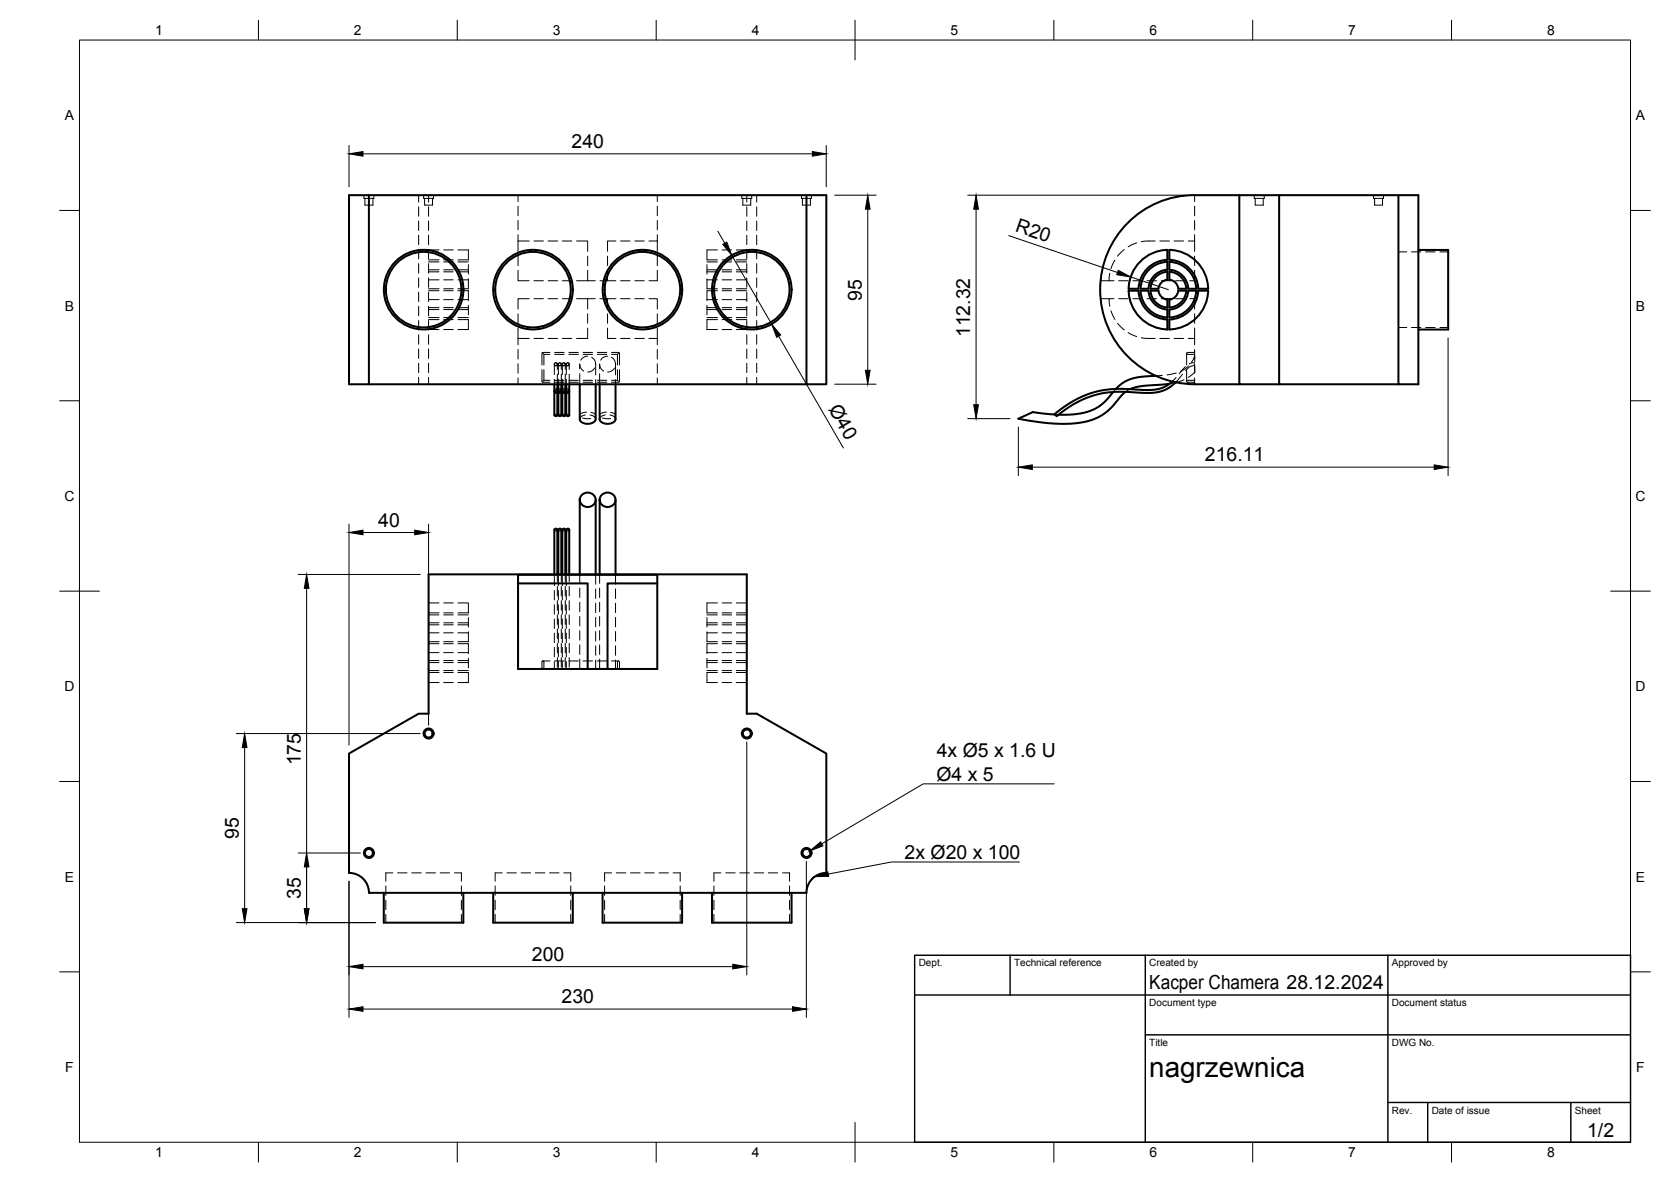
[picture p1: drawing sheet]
<svg xmlns="http://www.w3.org/2000/svg" width="420mm" height="297mm" viewBox="0 0 420 297" stroke-linecap="round" stroke-linejoin="round" font-family="sans-serif">
<!-- layer: Hidden -->
<g fill="none" stroke="#000" stroke-width=".25">
<path d="M91.5 49.1v.8h2.5v-.8M91.8 49.9v1.6h2v-1.6M105.3 49.1v1.7M105.3 52v2.3M105.3 55.5v2.4M105.3 59.1v2.4M106.5 49.1v.8h2.5v-.8M106.8 49.9v1.6h2v-1.6M107.8 49.1v1.7M107.8 52v2.3M107.8 55.5v2.4M107.8 59.1v2.4"/>
<path d="M130.3 49.1v1.5M130.3 51.8v2.4M130.3 55.4v2.4M130.3 59v1.6M165.3 49.1v1.5M165.3 51.8v2.4M165.3 55.4v2.4M165.3 59v1.6M186.5 49.1v.8h2.5v-.8M186.8 49.9v1.6h2v-1.6M187.8 49.1v1.7M187.8 52v2.3"/>
<path d="M187.8 55.5v2.4M187.8 59.1v2.4M190.3 49.1v1.7M190.3 52v2.3M190.3 55.5v2.4M190.3 59.1v2.4M201.5 49.1v.8h2.5v-.8M201.8 49.9v1.6h2v-1.6M300.4 49.1v1.5M300.4 51.8v2.4M300.4 55.4v2.4M300.4 59v4.2"/>
<path d="M315.4 49.1v.8h2.5v-.8M315.6 49.9v1.6h2v-1.6M345.4 49.1v.8h2.5v-.8M345.6 49.9v1.6h2v-1.6M105.3 62.7v2.4M105.3 66.3v2.4M105.3 69.8v2.4M105.3 73.4v2.4M105.3 77v2.4M107.8 75.3h2.6M107.8 77.3h2.6M107.8 73.1h2.6"/>
<path d="M107.8 77.8h2.6M107.8 79.8h2.6M107.8 62.7v2.4M107.8 66.3v2.4M107.8 69.8v2.4M107.8 73.4v2.4M107.8 77v2.4M107.8 68.3h2.6M107.8 70.3h2.6M107.8 62.8h2.6M107.8 65.3h2.6M107.8 72.6h2.6"/>
<path d="M107.8 65.8h2.6M107.8 67.8h2.6M111.6 75.3h2.4M111.6 77.3h2.4M111.6 73.1h2.4M111.6 77.8h2.4M111.6 79.8h2.4M111.6 68.3h2.4M111.6 70.3h2.4M111.6 62.8h2.4M111.6 65.3h2.4M111.6 72.6h2.4"/>
<path d="M111.6 65.8h2.4M111.6 67.8h2.4M115.1 73.1h2.7v2.5M115.1 62.8h2.7v2.5h-2.7M115.1 75.3h2.7M115.1 77.3h2.7M115.1 77.8h2.7M115.1 79.8h2.7M115.1 68.3h2.7M115.1 70.3h2.7M115.1 65.8h2.7M115.1 67.8h2.7"/>
<path d="M117.8 76.7v2.4M117.8 66.5v2.4M117.8 70.1v2.5h-2.7M130.3 78.9v2.3M130.3 60.6v2.6M130.3 64.4v2.3M130.3 67.9v2.7h2.8M130.3 60.6h2.8M133.1 75.1h-2.8v2.6M134.3 75.1h2.3M134.3 70.6h2.3M134.3 60.6h2.3"/>
<path d="M137.8 75.1h2.4M137.8 70.6h2.4M137.8 60.6h2.4M141.4 75.1h2.4M141.4 70.6h2.4M141.4 60.6h2.4M145 60.6h2.8v2.6M145 75.1h4.7M147.8 67.9v2.7h-2.8M147.8 64.4v2.3M147.8 75.1v2.6M147.8 78.9v2.3"/>
<path d="M147.8 70.6h1.9M150.9 75.1h4M152.8 67.9v2.7h-1.9M152.8 64.4v2.3M152.8 75.1v2.6M152.8 78.9v2.3M152.8 70.6h2.1M154.9 60.6h-2.1v2.6M156 75.1h2.4M156 70.6h2.4M156 60.6h2.4M159.6 75.1h2.4"/>
<path d="M159.6 70.6h2.4M159.6 60.6h2.4M163.2 75.1h2.1v2.6M163.2 60.6h2.1M165.3 78.9v2.3M165.3 67.9v2.7h-2.1M165.3 64.4v2.3M165.3 60.6v2.6M177.8 76.7v2.4M177.8 66.5v2.4M177.8 70.1v2.5h2.6M177.8 75.3h2.6"/>
<path d="M177.8 77.3h2.6M177.8 77.8h2.6M177.8 79.8h2.6M177.8 68.3h2.6M177.8 70.3h2.6M177.8 65.8h2.6M177.8 67.8h2.6M180.4 73.1h-2.6v2.5M180.4 62.8h-2.6v2.5h2.6M181.6 75.3h2.4M181.6 77.3h2.4M181.6 73.1h2.4"/>
<path d="M181.6 77.8h2.4M181.6 79.8h2.4M181.6 68.3h2.4M181.6 70.3h2.4M181.6 62.8h2.4M181.6 65.3h2.4M181.6 72.6h2.4M181.6 65.8h2.4M181.6 67.8h2.4M185.1 75.3h2.7M185.1 77.3h2.7M185.1 73.1h2.7"/>
<path d="M185.1 77.8h2.7M185.1 79.8h2.7M185.1 68.3h2.7M185.1 70.3h2.7M185.1 62.8h2.7M185.1 65.3h2.7M185.1 72.6h2.7M185.1 65.8h2.7M185.1 67.8h2.7M187.8 62.7v2.4M187.8 66.3v2.4M187.8 69.8v2.4"/>
<path d="M187.8 73.4v2.4M187.8 77v2.4M190.3 62.7v2.4M190.3 66.3v2.4M190.3 69.8v2.4M190.3 73.4v2.4M190.3 77v2.4M276.7 75.1h2.2M276.7 70.6h3.4M279 68.7l-.1 1.9M279.3 78.1l1 2.1M280.1 75.1h-1.2l.1 1.8"/>
<path d="M280.3 65.4l-1 2.1M281.3 75.1h2.4M281.3 70.6h2.4M282.7 62.7l-1.7 1.7M284.9 75.1h2.3M284.9 70.6h2.3M285.8 61l-2.1 1M288.4 75.1h2.4M288.4 70.6h2.4M290.4 60.6l-3.4 .1M291.6 60.6h2.4M292 75.1h2.4"/>
<path d="M292 70.6h2.4M295.2 60.6h2.4M295.6 75.1h2.3M295.6 70.6h2.3M298.8 60.6h1.6M299.1 75.1h1.3v2.6M300.4 67.9v2.7h-1.3M300.4 64.4v2.3M300.4 78.9v2.3M351.6 63.3h2.1M354.9 63.3h2.4M358.5 63.3h2.3"/>
<path d="M362.1 63.3h2M105.3 80.5v2.4M105.3 84.1v2.4M105.3 87.7v2.4M105.3 91.3v2.3M105.3 94.8v1.8M107.8 80.3h2.6M107.8 82.8h2.6M107.8 80.5v2.4M107.8 84.1v2.4M107.8 87.7v2.4M107.8 91.3v2.3"/>
<path d="M107.8 94.8v1.8M111.6 80.3h2.4M111.6 82.8h2.4M115.1 80.3h2.7v2.5h-2.7M130.3 82.5v2.6M130.3 85.1h2.8M130.3 85.1v1.5M130.3 87.8v2.4M130.3 91.4v2.4M130.3 95v1.6M134.3 85.1h2.3M136.3 92.9v3.1l2 .1"/>
<path d="M136.5 88.8l.3 .3M136.8 95.6l-.3 .2M136.8 92.9v2.7M136.8 95.6h1.5M137.8 85.1h2.4M138.3 89.1h-1.5v2.6M138.3 88.6l-2 .1v3M139.4 95.3v1.3M139.4 91.7v2.4M139.4 91.5l.3 .4 .3-.1 .1-.3M139.4 98.4l.3-.4 .3 .1 .1 .3M139.4 91.5l.3-.3h.3l.1 .3"/>
<path d="M139.4 91.5v.1M139.5 89.1h2.3M139.5 96.1h2.3M139.5 88.6h2.3M139.5 95.6h2.3M140.1 91.5v1.3M140.1 94v2.4M140.4 95.3v1.3M140.4 91.7v2.4M140.4 91.5l.3 .4 .2-.1 .2-.3M140.4 98.4l.3-.4 .3 .1 .1 .3M140.4 91.5l.3-.3h.3l.1 .3"/>
<path d="M140.4 91.5v.1M141.1 91.5v1.3M141.1 94v2.4M141.4 95.3v1.3M141.4 91.7v2.4M141.4 91.5l.2 .4 .4-.1 .1-.3M141.4 98.4l.2-.4 .4 .1 .1 .3M141.4 91.5l.2-.3h.4l.1 .3M141.4 91.5v.1M141.4 85.1h2.4M142.1 91.5v1.3M142.1 94v2.4"/>
<path d="M142.4 95.3v1.3M142.4 91.7v2.4M142.4 91.5l.3 .4 .3-.1 .1-.3M142.4 98.4l.3-.4 .3 .1 .1 .3M142.4 91.5l.3-.3h.3l.1 .3M142.4 91.5v.1M143 89.1h2.4M143 96.1h2.4M143 88.6h2.4M143 95.6h2.4M143.1 91.5v1.3M143.1 94v2.4"/>
<path d="M145.8 92.7v-1.2l.2 .9 .8 .8M145.8 93.9v2.7M146.6 89.1h2.4M146.6 96.1h2.4M146.6 88.6h2.4M146.6 95.6h2.4M147.8 89.5l-1 .3-.8 .7M147.8 82.5v2.6h-2.8M148.8 89.8a3.2 3.2 0 0 1 1 2.8v1.6M149.5 92.5l-.6 .6-1.1 .4M149.8 95.4v1.2M150.2 89.1h2.4"/>
<path d="M150.2 96.1h2.4M150.2 88.6h2.4M150.2 95.6h2.4M150.8 92.7v-1.2l.2 .9 .8 .8M150.8 93.9v2.7M152.8 89.5l-1 .3-.8 .7M152.8 82.5v2.6h2.1M153.8 88.6l1.9 .1 .1 3M153.8 89.8a3.2 3.2 0 0 1 1 2.8v1.6M153.8 89.1h1.5M154.5 92.5l-.9 .8-.8 .2M154.8 95.4v1.2"/>
<path d="M155.3 95.6l.2 .2M155.3 92.9v2.7h-1.5M155.3 89.1v2.6M155.5 88.8l-.2 .3M155.8 92.9l-.1 3.1-1.9 .1M156 85.1h2.4M159.6 85.1h2.4M163.2 85.1h2.1M165.3 82.5v2.6M165.3 85.1v1.5M165.3 87.8v2.4M165.3 91.4v2.4"/>
<path d="M165.3 95v1.6M180.4 80.3h-2.6v2.5h2.6M181.6 80.3h2.4M181.6 82.8h2.4M185.1 80.3h2.7M185.1 82.8h2.7M187.8 80.5v2.4M187.8 84.1v2.4M187.8 87.7v2.4M187.8 91.3v2.3M187.8 94.8v1.8M190.3 80.5v2.4"/>
<path d="M190.3 84.1v2.4M190.3 87.7v2.4M190.3 91.3v2.3M190.3 94.8v1.8M280.6 97.7l-.7 .8M281 81.2l1.7 1.7M283.7 83.6l2.1 1M284.1 97.8l-1.1 .7M287 84.9l3.4 .2M291.6 85.1h2.4M292.2 94.3l-1.6 .2M295.2 85.1h2.4"/>
<path d="M295.5 96.2l-1.4 .2M295.7 94.9l-1 1M295.8 93.7l-2.4 .5M297.3 94.1l-1.7 2M297.7 95.4l-1.9 .7M298 92.1l-1.5 1.8M298.4 95.8l.1 .2 1.7 .1 .2 .2M298.4 88.8l.2 .3h1.8M298.4 88.8v2.9M298.4 92.9v2.9M298.8 85.1h1.6M298.8 92l-1.9 1.3"/>
<path d="M300.4 88.3l-.2 .3h-1.7l-.1 .2M300.4 95.6h-1.9l-.1 .2M300.4 91.9h-.6l-.6 .3-1.1 .9M300.4 91.2h-.7l-.7 .2M300.4 82.5v4.1M300.4 87.8v2.4M300.4 91.4v2.4M300.4 95v1.6M300.4 90.9v-1.4l-.8 1.6M300.4 92.1v1.4l-1.6 1.4M351.6 82.3h2.1M354.9 82.3h2.4"/>
<path d="M358.5 82.3h2.3M362.1 82.3h2M139.4 104.3a.43 .43 0 0 1 .4-.2 .43 .43 0 0 1 .3 .2M140.4 104.3a.41 .41 0 0 1 .4-.2 .41 .41 0 0 1 .3 .2M141.4 104.3a.41 .41 0 0 1 .4-.2 .41 .41 0 0 1 .3 .2M142.4 104.3a.41 .41 0 0 1 .4-.2 .41 .41 0 0 1 .3 .2M146.5 105l2 .2M147.2 104.3l-1.1 .4-.3 .6M147.5 103.6a1.63 1.63 0 0 0-1.7 .8M148.4 104.3l1 .4 .4 .6M148.5 103.6a.92 .92 0 0 1 1.2 1l-.2 .2M151.5 105l2 .2"/>
<path d="M152.2 104.3l-1.1 .4-.3 .6M152.5 103.6a1.63 1.63 0 0 0-1.7 .8M153.4 104.3l1 .4 .4 .6M153.5 103.6a.92 .92 0 0 1 1.2 1l-.2 .2M265.2 104.2h.9M139.4 133.1a.39 .39 0 0 0 .4 .3 .39 .39 0 0 0 .3-.3M140.4 133.1a.38 .38 0 0 0 .4 .3 .38 .38 0 0 0 .3-.3M141.4 133.1a.38 .38 0 0 0 .4 .3 .38 .38 0 0 0 .3-.3M142.4 133.1a.38 .38 0 0 0 .4 .3 .38 .38 0 0 0 .3-.3M107.8 154.5h2.6M107.8 156.5h2.6M107.8 157h2.6"/>
<path d="M107.8 159h2.6M107.8 151.5h2.6M107.8 154h2.6M111.6 154.5h2.4M111.6 156.5h2.4M111.6 157h2.4M111.6 159h2.4M111.6 151.5h2.4M111.6 154h2.4M115.1 151.5h2.7v2.5h-2.7M115.1 154.5h2.7M115.1 156.5h2.7"/>
<path d="M115.1 157h2.7M115.1 159h2.7M117.8 155.2v2.4M117.8 158.8v2.5h-2.7M139.4 159.1v2.4M139.4 155.5v2.4M139.4 152v2.4M139.4 148.4v2.4M139.4 144.8v2.4M140.1 144.3v1.9M140.1 147.4v2.4M140.1 150.9v2.4"/>
<path d="M140.1 154.5v2.4M140.1 158.1v2.4M140.4 159.1v2.4M140.4 155.5v2.4M140.4 152v2.4M140.4 148.4v2.4M140.4 144.8v2.4M141.1 144.3v1.9M141.1 147.4v2.4M141.1 150.9v2.4M141.1 154.5v2.4M141.1 158.1v2.4"/>
<path d="M141.4 159.1v2.4M141.4 155.5v2.4M141.4 152v2.4M141.4 148.4v2.4M141.4 144.8v2.4M142.1 144.3v1.9M142.1 147.4v2.4M142.1 150.9v2.4M142.1 154.5v2.4M142.1 158.1v2.4M142.4 159.1v2.4M142.4 155.5v2.4"/>
<path d="M142.4 152v2.4M142.4 148.4v2.4M142.4 144.8v2.4M143.1 144.3v1.9M143.1 147.4v2.4M143.1 150.9v2.4M143.1 154.5v2.4M143.1 158.1v2.4M145.8 158.5v2.4M145.8 154.9v2.4M145.8 151.3v2.4M145.8 147.8v2.4"/>
<path d="M145.8 144.3v2.3M149.8 144.3v2.5M149.8 148v2.4M149.8 151.6v2.4M149.8 155.2v2.3M149.8 158.7v2.4M150.8 158.5v2.4M150.8 154.9v2.4M150.8 151.3v2.4M150.8 147.8v2.4M150.8 144.3v2.3M154.8 144.3v2.5"/>
<path d="M154.8 148v2.4M154.8 151.6v2.4M154.8 155.2v2.3M154.8 158.7v2.4M177.8 155.2v2.4M177.8 158.8v2.5h2.6M177.8 154.5h2.6M177.8 156.5h2.6M177.8 157h2.6M177.8 159h2.6M180.4 151.5h-2.6v2.5h2.6M181.6 154.5h2.4"/>
<path d="M181.6 156.5h2.4M181.6 157h2.4M181.6 159h2.4M181.6 151.5h2.4M181.6 154h2.4M185.1 154.5h2.7M185.1 156.5h2.7M185.1 157h2.7M185.1 159h2.7M185.1 151.5h2.7M185.1 154h2.7M107.8 164h2.6"/>
<path d="M107.8 166h2.6M107.8 161.8h2.6M107.8 169h2.6M107.8 171.5h2.6M107.8 161.3h2.6M107.8 166.5h2.6M107.8 168.5h2.6M111.6 164h2.4M111.6 166h2.4M111.6 161.8h2.4M111.6 169h2.4M111.6 171.5h2.4"/>
<path d="M111.6 161.3h2.4M111.6 166.5h2.4M111.6 168.5h2.4M115.1 161.8h2.7v2.5M115.1 169h2.7v2.5h-2.7M115.1 164h2.7M115.1 166h2.7M115.1 166.5h2.7M115.1 168.5h2.7M117.8 165.4v2.4M136.5 166.1l-.2 .2v1.6l-.3 .2M136.5 166.1l.3 .2v1.8"/>
<path d="M136.5 166.1h1.8M139.4 166.3v1.8M139.4 162.7v2.4M139.5 166.1h2.3M140.1 161.7v2.3M140.1 165.3v2.3M140.4 166.3v1.8M140.4 162.7v2.4M141.1 161.7v2.3M141.1 165.3v2.3M141.4 166.3v1.8M141.4 162.7v2.4"/>
<path d="M142.1 161.7v2.3M142.1 165.3v2.3M142.4 166.3v1.8M142.4 162.7v2.4M143 166.1h2.4M143.1 161.7v2.3M143.1 165.3v2.3M145.8 165.6v2.5l2.6 .1M145.8 162.1v2.4M146.6 166.1h2.4M149.8 165.9v2.2h-2.7M149.8 162.3v2.4"/>
<path d="M150.2 166.1h2.4M150.8 165.6v2.5l2.6 .1M150.8 162.1v2.4M153.8 166.1h1.7M154.8 165.9v2.2h-2.7M154.8 162.3v2.4M155.5 166.1l.3 .2v1.6l.2 .2M155.5 166.1l-.2 .3v1.7M177.8 165.4v2.4M177.8 164h2.6M177.8 166h2.6M177.8 166.5h2.6"/>
<path d="M177.8 168.5h2.6M180.4 161.8h-2.6v2.5M180.4 169h-2.6v2.5h2.6M181.6 164h2.4M181.6 166h2.4M181.6 161.8h2.4M181.6 169h2.4M181.6 171.5h2.4M181.6 161.3h2.4M181.6 166.5h2.4M181.6 168.5h2.4M185.1 164h2.7"/>
<path d="M185.1 166h2.7M185.1 161.8h2.7M185.1 169h2.7M185.1 171.5h2.7M185.1 161.3h2.7M185.1 166.5h2.7M185.1 168.5h2.7M98.8 219.4h-1.8v2.1M100 219.4h2.3M103.5 219.4h2.4M107.1 219.4h2.4M110.7 219.4h2.4"/>
<path d="M114.3 219.4h1.7v2.1M126.3 219.4h-1.8v2.1M127.5 219.4h2.3M131 219.4h2.4M134.6 219.4h2.4M138.2 219.4h2.4M141.8 219.4h1.7v2.1M153.8 219.4h-1.8v2.1M155 219.4h2.4M158.5 219.4h2.4M162.1 219.4h2.4M165.7 219.4h2.4"/>
<path d="M169.2 219.4h1.8v2.1M181.3 219.4h-1.8v2.1M182.5 219.4h2.3M186 219.4h2.4M189.6 219.4h2.4M193.2 219.4h2.4M196.8 219.4h1.7v2.1M97 222.6v2.4M97 226.2v2.4M97 229.8v2.1M116 222.6v2.4M116 226.2v2.4"/>
<path d="M116 229.8v2.1M124.5 222.6v2.4M124.5 226.2v2.4M124.5 229.8v2.1M143.5 222.6v2.4M143.5 226.2v2.4M143.5 229.8v2.1M152 222.6v2.4M152 226.2v2.4M152 229.8v2.1M171 222.6v2.4M171 226.2v2.4"/>
<path d="M171 229.8v2.1M179.5 222.6v2.4M179.5 226.2v2.4M179.5 229.8v2.1M198.5 222.6v2.4M198.5 226.2v2.4M198.5 229.8v2.1"/>
<circle cx="139.8" cy="98.1" r=".37"/>
<circle cx="139.8" cy="91.6" r=".38"/>
<circle cx="140.8" cy="98.1" r=".37"/>
<circle cx="140.8" cy="91.6" r=".37"/>
<circle cx="141.8" cy="98.1" r=".37"/>
<circle cx="141.8" cy="91.6" r=".37"/>
<circle cx="142.8" cy="98.1" r=".37"/>
<circle cx="142.8" cy="91.6" r=".38"/>
</g>
<!-- layer: Visible -->
<g fill="none" stroke="#000" stroke-width=".51">
<path d="M92.8 49.1v47.5h110M202.8 49.1v47.5h5v-47.5h-120v47.5h5M300.4 49.1h11.2M300.4 49a23.8 23.8 0 0 0-23.8 23.8 23.8 23.8 0 0 0 23.8 23.7M311.6 49.1h45v47.5h-5v-47.5M311.6 49.1v47.5h10M321.6 49.1v47.5h30M283.8 73.1l2.5-.1a7.5 7.5 0 0 0 7.2 7.3M283.8 73a10 10 0 0 0 9.7 9.8M293.5 62.8v2.5M293.5 65.8v2M293.5 68.3v2"/>
<path d="M293.5 75.3v2M293.5 77.8v2M293.5 75.3a2.49 2.49 0 0 1-2.2-2.2l-2-.1a4.5 4.5 0 0 0 4.2 4.3M293.5 77.8a5 5 0 0 1-4.7-4.7l-2-.1a7 7 0 0 0 6.7 6.8M293.5 65.3a7.5 7.5 0 0 0-7.2 7.2l-2.5 .1M293.5 62.8a10 10 0 0 0-9.7 9.7M293.5 68.3a4.5 4.5 0 0 0-4.2 4.2l2 .1a2.48 2.48 0 0 1 2.2-2.3M293.5 65.8a7 7 0 0 0-6.7 6.7l2 .1a5 5 0 0 1 4.7-4.8M294 62.8v2.5M294 65.8v2M294 68.3v2M294 75.3v2"/>
<path d="M294 77.8v2M294 77.8a5 5 0 0 0 4.8-4.8l2 .1a7 7 0 0 1-6.8 6.7M294 68.3a4.5 4.5 0 0 1 4.3 4.2l-2 .1a2.48 2.48 0 0 0-2.3-2.3M294 65.8a7 7 0 0 1 6.8 6.7l-2 .1a5 5 0 0 0-4.8-4.8M294 62.8a10 10 0 0 1 9.8 9.7l-2.5 .1a7.5 7.5 0 0 0-7.3-7.3M294 75.3a2.51 2.51 0 0 0 2.3-2.3l2 .1a4.5 4.5 0 0 1-4.3 4.2M356.6 62.8h7.5v20h-7.5M139.4 96.6v1.8M139.4 98.4a.38 .38 0 0 0 .4 .3 .38 .38 0 0 0 .3-.3M139.4 98.4v5.9M140.1 98.4v5.9l-.3 .3-.4-.3M140.1 96.6v1.8"/>
<path d="M140.4 98.4v5.9l.4 .3 .3-.3v-5.9M140.4 96.6v1.8M140.4 98.4a.37 .37 0 0 0 .4 .3 .37 .37 0 0 0 .3-.3M141.1 96.6v1.8M141.4 96.6v1.8M141.4 98.4a.37 .37 0 0 0 .4 .3 .37 .37 0 0 0 .3-.3M141.4 98.4v5.9M142.1 98.4l.1 5.9-.4 .3-.4-.3M142.1 96.6v1.8M142.4 98.4v5.9l.4 .3 .4-.3-.1-5.9M142.4 96.6v1.8M142.4 98.4a.37 .37 0 0 0 .4 .3 .37 .37 0 0 0 .3-.3"/>
<path d="M143.1 96.6v1.8M145.8 96.6v7.6a1.75 1.75 0 0 0 1.6 2.3 1.81 1.81 0 0 0 2.4-1.3v-8.6M150.8 96.6v7.6a1.8 1.8 0 0 0 .4 1.9 1.8 1.8 0 0 0 1.9 .4 1.69 1.69 0 0 0 1.7-2.3v-7.6M279.9 98.5l-2.6 2.9-.9 .7-1.9 1-3.7 .9-4.7 .2M283 98.5l-1.1 1-2.3 2.8-1.7 1.5-2.1 1.2-3.1 1-3.5 .5h-4.2l-4.1-.5-4.8-.8 2.5-1.1a2.38 2.38 0 0 1 2.5-.3l4.1 .4M290.6 94.5l-3.8 .2-2.4 .5-2.1 1-1.7 1.5M293.5 80.3v2.5M294 80.3v2.5M294 80.3a7.5 7.5 0 0 0 7.3-7.3l2.5 .1a10 10 0 0 1-9.8 9.7M294.1 96.4l-6.8 .6-1.5 .2-1.7 .6M294.7 95.9l-1.8 1.3-2.2 .7-2.4 .1-7.9-.3-2.5 .3-2.9 .6-2.8 1-2.2 1.1-2.5 1.6-2.3 1.9a.57 .57 0 0 0 .6 .3 .57 .57 0 0 0 .5-.4l1.8-1.3 2.8-1.7 2.3-1.1 2.6-.9 2.2-.4 2.8-.2 7 .2h2.6l1.3-.3 1.6-.6 2.3-1.7M295.8 96.1l-.3 .1"/>
<path d="M300.4 96.6h11.2M139.4 133.1v11.2M139.4 133.1l.4-.3 .3 .3v11.2M141.4 133.1v11.2M141.4 133.1l.4-.3 .4 .3-.1 11.2M145.8 125.6v18.7M146.4 124.3a1.89 1.89 0 0 1 2.8 0 1.89 1.89 0 0 1-.4 2.9 1.88 1.88 0 0 1-2.5-.4 1.88 1.88 0 0 1 .1-2.5zM149.8 125.6v18.7M150.8 125.6v18.7M151.4 124.3a1.89 1.89 0 0 1 2.8 0 1.89 1.89 0 0 1-.4 2.9 1.88 1.88 0 0 1-2.5-.4 1.88 1.88 0 0 1 .1-2.5zM154.8 125.6v18.7M107.8 144.3h80v35.1h2.5l17.5 10v30a5 5 0 0 0-5 5h-110a5 5 0 0 0-5-5v-30l17.5-10h2.5z"/>
<path d="M130.3 144.4h35v23.7h-35zM130.3 146.6h17.5v21.5M140.4 144.3v-11.2l.4-.3 .3 .3v11.2M142.4 144.3v-11.2l.4-.3 .4 .3-.1 11.2M165.3 146.6h-12.5v21.5M96.5 224.4v7.5h20v-7.5M124 224.4v7.5h20v-7.5M151.5 224.4v7.5h20v-7.5M179 224.4v7.5h20v-7.5"/>
<circle cx="106.5" cy="72.8" r="10"/>
<circle cx="106.5" cy="72.8" r="9.5"/>
<circle cx="134" cy="72.8" r="10"/>
<circle cx="134" cy="72.8" r="9.5"/>
<circle cx="161.5" cy="72.8" r="10"/>
<circle cx="161.5" cy="72.8" r="9.5"/>
<circle cx="189" cy="72.8" r="10"/>
<circle cx="189" cy="72.8" r="9.5"/>
<circle cx="107.8" cy="184.3" r="1.26"/>
<circle cx="107.8" cy="184.3" r="1.01"/>
<circle cx="187.8" cy="184.3" r="1.26"/>
<circle cx="187.8" cy="184.3" r="1.01"/>
<circle cx="92.8" cy="214.4" r="1.26"/>
<circle cx="92.8" cy="214.4" r="1.01"/>
<circle cx="202.8" cy="214.4" r="1.26"/>
<circle cx="202.8" cy="214.4" r="1.01"/>
</g>
<!-- layer: BORDER -->
<g fill="none" stroke="#000" stroke-width=".25">
<path d="M20 10.1h390v276.9h-390zM65 5.1v5M115 5.1v5M165 5.1v5M215 5.1v10M265 5.1v5M315 5.1v5M365 5.1v5M15 52.9h5M410 52.9h5M15 100.7h5M410 100.7h5"/>
<path d="M15 148.6h10M405 148.6h10M15 196.4h5M410 196.4h5M15 244.2h5M410 244.2h5M65 287v5M115 287v5M165 287v5M215 282.1v9.9M265 287v5M315 287v5"/>
<path d="M365 287v5"/>
</g>
<!-- layer: TITLEBLOCK -->
<path d="M230 240.1h180v46.9h-180zM230 250h180M254 240.1v9.9M288 240.1v46.9M349 240.1v46.9M288 260.1h122M349 277.1h61M359 277.1v9.9M395 277.1v9.9" fill="none" stroke="#000" stroke-width=".36"/>
<!-- layer: FD_Dimensions -->
<g fill="none" stroke="#000" stroke-width=".25">
<path d="M87.8 36.6v10.4M91.3 38.7h113M207.8 36.6v10.4M180.5 58.1l1.7 3M209.9 49.1h10.4M218.2 52.6v40.5M243.3 49.1h55M245.4 52.6v49.1M253.6 59.2l27.4 9.3M184 64.2l10 17.3M284.3 69.6l9.5 3.2M285.2 67.7a10 10 0 0 0 6.5 14.9"/>
<path d="M195.8 84.5l16.3 28.1M209.9 96.5h10.4M364.1 84.9v34.6M243.3 105.2h10.7M256.1 107.3v12.2M259.6 117.4h101M87.8 131.7v55.5M91.3 133.8h13M107.8 131.7v50.6M75 144.4h30.7M77.1 147.9v80.5M59.4 184.3h46.3"/>
<path d="M61.5 187.9v40.5M187.8 186.5v58.5M75 214.4h15.7M202.8 216.5v39.2M59.4 231.8h35M87.8 221.5v34.2M91.3 253.6h108M91.3 242.9h93"/>
</g>
<g fill="#000" stroke="#000" stroke-width=".25">
<path d="M87.8 38.7l3.5-.6v1.2zM204.3 38.1l3.5 .6-3.5 .6zM218.2 49.1l.6 3.5h-1.2zM245.4 49.1l.6 3.5h-1.2zM181.7 61.4l1.1-.6 1.2 3.4zM281.2 67.9l3.1 1.7-3.5-.6zM194 81.5l2.3 2.7-1 .6zM217.6 93.1h1.2l-.6 3.4zM244.8 101.7h1.2l-.6 3.5zM256.1 117.4l3.5-.6v1.2zM360.6 116.8l3.5 .6-3.5 .6zM87.8 133.8l3.5-.6v1.2z"/>
<path d="M104.3 133.2l3.5 .6-3.5 .6zM77.1 144.4l.6 3.5h-1.2zM61.5 184.3l.6 3.6h-1.2zM77.1 214.4l.6 3.5h-1.2zM60.9 228.4h1.2l-.6 3.4zM76.5 228.4h1.2l-.6 3.4zM87.8 253.6l3.5-.6v1.2zM87.8 242.9l3.5-.6v1.2zM184.3 242.3l3.5 .6-3.5 .6zM199.3 253l3.5 .6-3.5 .6z"/>
</g>
<!-- layer: Hole Notes -->
<path d="M203.6 213.9l2.7-2.3 .6 1zM204.8 220.3l3.3-1.2 .3 1.1z" fill="#000" stroke="#000" stroke-width=".25"/>
<path d="M265.1 197h-33l-25.5 15.1M256.3 216.6h-32.2l-15.8 3.1" fill="none" stroke="#000" stroke-width=".25"/>
<text font-size="7" x="289" y="270.6">nagrzewnica</text>
<g font-size="4.9">
<text x="143.7" y="37.2">240</text>
<text x="255.1" y="58.2" transform="rotate(19 255.1 58.2)">R20</text>
<text x="216.7" y="75.5" transform="rotate(-90 216.7 75.5)">95</text>
<text x="244" y="84.8" transform="rotate(-90 244 84.8)">112.32</text>
<text x="208.2" y="102.8" transform="rotate(60 208.2 102.8)">Ø40</text>
<text x="303" y="116">216.11</text>
<text x="95.1" y="132.4">40</text>
<text x="235.6" y="190.3">4x Ø5 x 1.6 U</text>
<text x="75.6" y="192.3" transform="rotate(-90 75.6 192.3)">175</text>
<text x="235.4" y="196.3">Ø4 x 5</text>
<text x="60" y="210.8" transform="rotate(-90 60 210.8)">95</text>
<text x="227.5" y="215.9">2x Ø20 x 100</text>
<text x="75.6" y="225.8" transform="rotate(-90 75.6 225.8)">35</text>
<text x="133.7" y="241.5">200</text>
<text x="289" y="248.5">Kacper Chamera 28.12.2024</text>
<text x="141.2" y="252.1">230</text>
<text x="399.1" y="285.7">1/2</text>
</g>
<g font-size="3.5">
<text x="39" y="8.8">1</text>
<text x="89" y="8.8">2</text>
<text x="139" y="8.8">3</text>
<text x="189" y="8.8">4</text>
<text x="239" y="8.8">5</text>
<text x="289" y="8.8">6</text>
<text x="339" y="8.8">7</text>
<text x="389" y="8.8">8</text>
<text x="16.3" y="30.2">A</text>
<text x="411.3" y="30.2">A</text>
<text x="16.3" y="78">B</text>
<text x="411.3" y="78">B</text>
<text x="16.2" y="125.9">C</text>
<text x="411.2" y="125.9">C</text>
<text x="16.2" y="173.7">D</text>
<text x="411.2" y="173.7">D</text>
<text x="16.3" y="221.6">E</text>
<text x="411.3" y="221.6">E</text>
<text x="16.4" y="269.4">F</text>
<text x="411.4" y="269.4">F</text>
<text x="39" y="290.8">1</text>
<text x="89" y="290.8">2</text>
<text x="139" y="290.8">3</text>
<text x="189" y="290.8">4</text>
<text x="239" y="290.8">5</text>
<text x="289" y="290.8">6</text>
<text x="339" y="290.8">7</text>
<text x="389" y="290.8">8</text>
</g>
<g font-size="2.5">
<text x="231" y="242.9">Dept.</text>
<text x="255" y="242.9">Technical reference</text>
<text x="289" y="242.9">Created by</text>
<text x="350" y="242.9">Approved by</text>
<text x="289" y="252.8">Document type</text>
<text x="350" y="252.8">Document status</text>
<text x="289" y="262.9">Title</text>
<text x="350" y="262.9">DWG No.</text>
<text x="350" y="279.9">Rev.</text>
<text x="360" y="279.9">Date of issue</text>
<text x="396" y="279.9">Sheet</text>
</g>
</svg>
